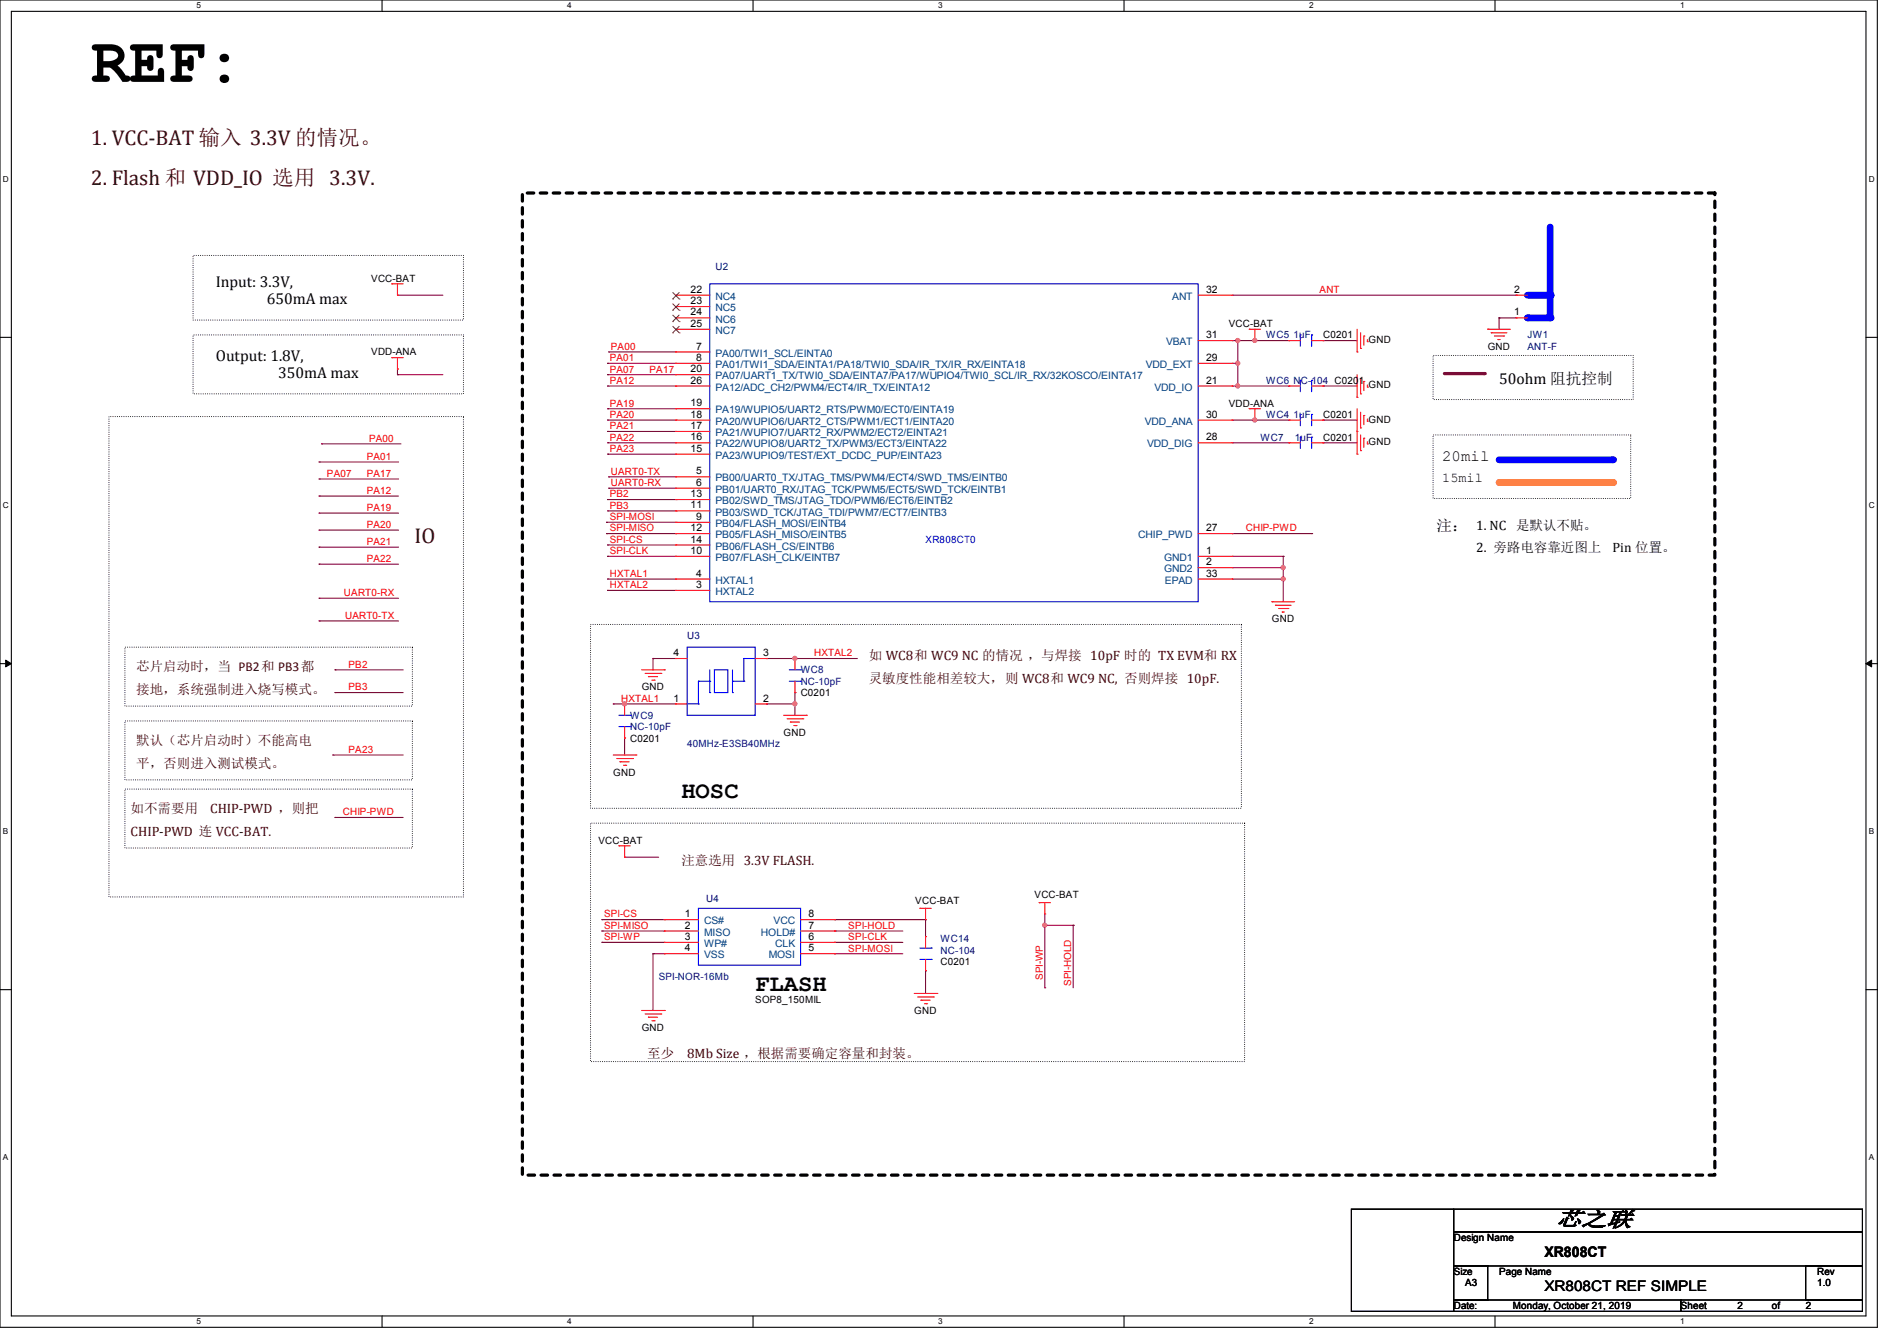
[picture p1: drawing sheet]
<svg xmlns="http://www.w3.org/2000/svg" width="297mm" height="210mm" viewBox="0 0 297 210" stroke-linecap="round" stroke-linejoin="round" font-family="sans-serif">
<path d="M0 0h293.9v207.9h-293.9zM1.8 1.8h290.3v204.3h-290.3z" fill="none" stroke="#000" stroke-width=".17"/>
<g fill="#fff">
<path d="M30.8 .2h.7v1.4h-.7z"/>
<path d="M30.8 206.2h.7v1.4h-.7z"/>
</g>
<path d="M59.8 0v1.8M59.8 206.1v1.8" fill="none" stroke="#000" stroke-width=".17"/>
<g fill="#fff">
<path d="M88.8 .2h.7v1.4h-.7z"/>
<path d="M88.8 206.2h.7v1.4h-.7z"/>
</g>
<path d="M117.9 0v1.8M117.9 206.1v1.8" fill="none" stroke="#000" stroke-width=".17"/>
<g fill="#fff">
<path d="M146.9 .2h.7v1.4h-.7z"/>
<path d="M146.9 206.2h.7v1.4h-.7z"/>
</g>
<path d="M176 0v1.8M176 206.1v1.8" fill="none" stroke="#000" stroke-width=".17"/>
<g fill="#fff">
<path d="M205 .2h.7v1.4h-.7z"/>
<path d="M205 206.2h.7v1.4h-.7z"/>
</g>
<path d="M234.1 0v1.8M234.1 206.1v1.8" fill="none" stroke="#000" stroke-width=".17"/>
<g fill="#fff">
<path d="M263.1 .2h.6v1.4h-.6z"/>
<path d="M263.1 206.2h.6v1.4h-.6z"/>
<path d="M.5 27.3h.9v1.4h-.9z"/>
<path d="M292.6 27.3h.9v1.4h-.9z"/>
<path d="M.5 78.4h.9v1.4h-.9z"/>
<path d="M292.6 78.4h.9v1.4h-.9z"/>
</g>
<path d="M0 52.8h1.8M292.1 52.8h1.8" fill="none" stroke="#000" stroke-width=".17"/>
<g fill="#fff">
<path d="M.5 129.5h.8v1.4h-.8z"/>
<path d="M292.6 129.5h.8v1.4h-.8z"/>
</g>
<path d="M0 103.9h1.8M292.1 103.9h1.8" fill="none" stroke="#000" stroke-width=".17"/>
<path d="M.9 103.4l.9 .5-.9 .5zM292.1 103.9l.9-.5v1z" fill="#000" stroke="#000" stroke-width=".16"/>
<g fill="#fff">
<path d="M.5 180.5h.8v1.4h-.8z"/>
<path d="M292.6 180.5h.8v1.4h-.8z"/>
</g>
<path d="M0 155h1.8M292.1 155h1.8" fill="none" stroke="#000" stroke-width=".17"/>
<path d="M226.1 58.5h6.3" fill="none" stroke="#800000" stroke-width=".51"/>
<circle cx="232.4" cy="58.5" r=".25" fill="#800000"/>
<path d="M224.4 55.7h31.3v6.9h-31.3z" fill="none" stroke="#000" stroke-width=".17" stroke-dasharray="0 .3"/>
<path d="M234.7 72h17.8" fill="none" stroke="#00f" stroke-width="1.1"/>
<circle cx="252.5" cy="72" r=".53" fill="#00f"/>
<path d="M234.7 75.6h17.8" fill="none" stroke="#ff8000" stroke-width="1.1"/>
<circle cx="252.5" cy="75.6" r=".53" fill="#ff8000"/>
<path d="M81.8 30.2h186.7v153.8h-186.7z" fill="none" stroke="#000" stroke-width=".51" stroke-dasharray="1 1"/>
<path d="M30.2 52.5h42.4v9.2h-42.4zM30.2 40h42.4v10.1h-42.4zM17.1 65.2h55.5v75.3h-55.5zM224.4 68.1h30.9v10h-30.9zM92.5 97.8h101.9v28.8h-101.9zM19.6 112.9h45v9.2h-45zM19.6 101.3h45v9.3h-45zM19.6 123.6h45v9.2h-45zM92.5 128.9h102.4v37.3h-102.4z" fill="none" stroke="#000" stroke-width=".17" stroke-dasharray="0 .3"/>
<g fill="none" stroke="#800040" stroke-width=".17">
<path d="M62.2 46.2h.1M62.2 58.7h.1M62.2 57.8h.1M62.2 46.2h7.1M62.2 58.7h7.1M62.2 57.8v.9M95.1 56.9h.1M95.1 58.7h.1M95.1 58.7h10.7M95.1 56.9h10.7M95.3 55.1h.1M95.3 55.1h10.5"/>
<path d="M192.9 53.3h8.9M192.9 46.2h44.5M192.9 56.9h.9M193.8 56.9h.1M193.8 53.3h.1M193.8 53.3v7.2M196.5 53.3h.1M207.1 53.3h.1M207.1 53.3h5.4M234.7 49.8h.1M234.7 49.8h2.7M234.7 49.8v1.8"/>
<path d="M237.4 46.2h.1M50 72.3h.1M50 75h.1M50 77.7h.1M50 72.3h12.4M50 75h12.4M50 77.7h12.4M50.3 69.5h.1M50.3 69.5h12.5M95.1 69.3h.1M95.1 67.6h.1M95.1 64h.1"/>
<path d="M95.1 78.2h.1M95.1 71.1h.1M95.1 65.8h.1M95.1 60.5h.1M95.1 65.8h10.7M95.1 69.3h10.7M95.1 67.6h10.7M95.1 64h10.7M95.1 78.2h10.7M95.1 60.5h10.7M95.1 71.1h10.7M95.3 74.7h.1"/>
<path d="M95.3 76.5h.1M95.3 74.7h10.5M95.3 76.5h10.5M192.9 65.8h8.9M192.9 69.3h8.9M192.9 60.5h8.9M193.8 60.5h.1M196.5 65.8h.1M201.8 69.3h.1M207.1 65.8h.1M207.1 69.3h.1M207.1 60.5h.1"/>
<path d="M207.1 65.8h5.4M207.1 69.3h5.4M207.1 60.5h5.4M50 93.7h.1M50 83h.1M50 88.3h.1M50 97.2h.1M50 85.7h.1M50 80.3h.1M50 93.7h12.4M50 83h12.4M50 88.3h12.4"/>
<path d="M50 97.2h12.4M50 85.7h12.4M50 80.3h12.4M95 81.8h.1M95 83.6h.1M95 81.8h10.8M95 83.6h10.8M95.1 90.7h.1M95.1 92.5h.1M95.1 85.3h.1M95.1 80h.1M95.1 87.1h.1"/>
<path d="M95.1 90.7h10.7M95.1 92.5h10.7M95.1 85.3h10.7M95.1 80h10.7M95.1 87.1h10.7M192.9 90.7h8M192.9 83.6h12.5M192.9 87.1h8M192.9 88.9h8M200.9 90.7h.1M200.9 87.1h.1M200.9 88.9h.1"/>
<path d="M200.9 87.1v7.1M205.4 83.6h.1M52.1 118.2h.1M52.1 118.2h11M52.5 104.9h.1M52.5 108.5h.1M52.5 104.9h10.6M52.5 108.5h10.6M96 110.2h.1M96 110.2h9.8M97.8 110.2h.1M97.8 115.6h.1"/>
<path d="M97.8 115.6v2.6M102.2 103.1h.1M102.2 103.1h3.6M102.2 103.1v1.8M120 103.1h.1M120 110.2h.1M120 103.1h14.2M120 110.2h4.5M124.5 110.2h.1M124.5 108.5h.1M124.5 103.1h.1M124.5 108.5v3.5"/>
<path d="M52.5 128h.1M52.5 128h10.6M97.8 134.2h.1M97.8 134.2h5.3M94.2 144h.1M94.2 145.8h.1M94.2 147.6h.1M94.2 144h9.8M94.2 145.8h9.8M94.2 147.6h9.8M102.2 149.4h.1M102.2 149.4v8.8"/>
<path d="M102.2 149.4h1.8M130.7 145.8h.1M130.7 149.4h.1M130.7 147.6h.1M130.7 144h.1M130.7 144h14.2M130.7 145.8h10.7M130.7 147.6h10.7M130.7 149.4h10.7M144.9 152h.1M144.9 144h.1M144.9 144v2.7"/>
<path d="M144.9 152v3.6M163.6 144.9h.1M163.6 154.7h.1M163.6 143.1v11.6M163.6 144.9h4.4M168 144.9h.1M168 144.9v9.8"/>
</g>
<g fill="#f0f" stroke="#f0f" stroke-width=".17">
<circle cx="200.9" cy="90.7" r=".32"/>
<circle cx="97.8" cy="110.2" r=".32"/>
<circle cx="124.4" cy="110.2" r=".32"/>
<circle cx="124.4" cy="103.1" r=".32"/>
<circle cx="193.8" cy="60.4" r=".32"/>
<circle cx="196.4" cy="65.8" r=".32"/>
<circle cx="193.8" cy="56.9" r=".32"/>
<circle cx="193.8" cy="53.3" r=".32"/>
<circle cx="196.4" cy="53.3" r=".32"/>
<circle cx="163.6" cy="144.9" r=".32"/>
<circle cx="200.9" cy="88.9" r=".32"/>
</g>
<g fill="none" stroke="#f00" stroke-width=".17">
<path d="M61.3 44.4h.1M61.3 56h.1M61.3 44.4h1.8M61.3 56h1.8M62.2 46.2h.1M62.2 57.8h.1M62.2 44.4v1.8M62.2 56v1.8M105.8 55.1h.1M105.8 51.6h.1M105.8 48h.1M105.8 46.2h.1"/>
<path d="M105.8 49.8h.1M105.8 56.9h.1M105.8 58.7h.1M105.8 51.6h5.3M105.8 56.9h5.3M105.8 46.2h5.3M105.8 55.1h5.3M105.8 48h5.3M105.8 49.8h5.3M105.8 58.7h5.3M187.6 53.3h5.3M187.6 56.9h5.3"/>
<path d="M187.6 46.2h5.3M192.9 53.3h.1M192.9 56.9h.1M192.9 46.2h.1M195.6 51.6h.1M195.6 51.6h1.8M196.5 53.3h.1M196.5 51.6v1.7M212.5 55.1h.1M212.5 51.6v3.5M212.5 58.7v3.5M213 54.6h.1"/>
<path d="M213 52.1v2.5M213 59.2v2.5M213.5 52.6h.1M213.5 59.7h.1M213.5 52.6v1.5M213.5 59.7v1.5M214.1 53.5h.1M214.1 53.2v.3M232.9 51.6h.1M232.9 51.6h3.6M233.5 52.1h.1M233.5 52.1h2.4"/>
<path d="M234 52.6h1.4M234.5 53.2h.1M234.5 53.2h.4M235.4 52.6h.1M105.8 64h.1M105.8 65.8h.1M105.8 67.6h.1M105.8 69.3h.1M105.8 74.7h.1M105.8 76.5h.1M105.8 78.2h.1M105.8 71.1h.1"/>
<path d="M105.8 60.5h.1M105.8 64h5.3M105.8 69.3h5.3M105.8 60.5h5.3M105.8 65.8h5.3M105.8 67.6h5.3M105.8 74.7h5.3M105.8 76.5h5.3M105.8 78.2h5.3M105.8 71.1h5.3M187.6 69.3h5.3M187.6 60.5h5.3"/>
<path d="M187.6 65.8h5.3M192.9 69.3h.1M192.9 60.5h.1M192.9 65.8h.1M195.6 64h.1M195.6 64h1.8M196.5 65.8h.1M196.5 64v1.8M201.8 60.5h.1M201.8 69.3h.1M201.8 69.3h1.8M201.8 60.5h1.8"/>
<path d="M205.4 69.3h1.7M205.4 60.5h1.7M207.1 60.5h.1M207.1 69.3h.1M212.5 67.6h.1M212.5 71.1h.1M212.5 62.2h.1M212.5 64v7.1M213 67h.1M213 70.6h.1M213 61.7h.1M213 64.6v2.4"/>
<path d="M213 68.1v2.5M213.5 65.1h.1M213.5 68.6h.1M213.5 65.1v1.4M213.5 68.6v1.5M214.1 66h.1M214.1 69.5h.1M214.1 60.6h.1M214.1 60.3v.3M214.1 65.6v.4M214.1 69.2v.3M105.8 92.5h.1"/>
<path d="M105.8 90.7h.1M105.8 80h.1M105.8 81.8h.1M105.8 83.6h.1M105.8 85.3h.1M105.8 87.1h.1M105.8 83.6h5.3M105.8 90.7h5.3M105.8 92.5h5.3M105.8 80h5.3M105.8 81.8h5.3M105.8 85.3h5.3"/>
<path d="M105.8 87.1h5.3M187.6 83.6h5.3M187.6 90.7h5.3M187.6 87.1h5.3M187.6 88.9h5.3M192.9 83.6h.1M192.9 90.7h.1M192.9 87.1h.1M192.9 88.9h.1M199.1 94.2h.1M199.1 94.2h3.6M199.7 94.8h.1"/>
<path d="M199.7 94.8h2.4M200.2 95.3h1.4M200.7 95.8h.1M200.7 95.8h.4M201.6 95.3h.1M96 118.2h3.6M96.6 118.8h2.4M97.1 119.3h.1M97.1 119.3h1.4M97.6 119.8h.4M98 119.8h.1M99 118.8h.1"/>
<path d="M99.6 118.2h.1M100.5 104.9h3.5M101 105.5h2.5M101.5 106h.1M101.5 106h1.5M102.1 106.5h.3M102.4 106.5h.1M103.5 105.5h.1M104 104.9h.1M105.8 110.2h.1M105.8 103.1h.1M105.8 110.2h1.8"/>
<path d="M105.8 103.1h1.8M118.2 110.2h1.8M118.2 103.1h1.8M120 110.2h.1M120 103.1h.1M122.7 112h3.5M123.2 112.6h2.5M123.7 113.1h.1M123.7 113.1h1.5M124.3 113.6h.3M124.6 113.6h.1M125.7 112.6h.1"/>
<path d="M126.2 112h.1M96.9 132.5h.1M96.9 132.5h1.8M97.8 134.2h.1M97.8 132.5v1.7M100.5 158.2h3.5M101 158.8h2.5M101.5 159.3h.1M101.5 159.3h1.5M102.1 159.9h.3M102.4 159.9h.1M103.5 158.8h.1"/>
<path d="M104 158.2h.1M143.1 155.6h3.6M143.7 156.1h2.4M144 142.2h.1M144 142.2h1.8M144.2 156.6h.1M144.2 156.6h1.4M144.7 157.2h.4M144.9 144h.1M144.9 142.2v1.8M145.1 157.2h.1M146.1 156.1h.1"/>
<path d="M146.7 155.6h.1M162.7 141.4h.1M162.7 141.4h1.8M163.6 143.1h.1M163.6 141.4v1.7"/>
</g>
<path d="M211.6 189.4h16v16h-16zM227.6 189.4h64v3.5h-64zM227.6 192.9h64v5.3h-64zM227.6 198.2h5.3v5.4h-5.3zM282.7 198.2h8.9v5.4h-8.9zM227.6 203.6h35.5v1.8h-35.5zM263.1 203.6h28.5v1.8h-28.5z" fill="none" stroke="#000" stroke-width=".17"/>
<g fill="none" stroke="#00f" stroke-width=".17">
<path d="M111.1 44.4h76.5v49.8h-76.5zM203.6 59.6h.1M203.6 59.6v1.7M205.4 59.6h.1M205.4 59.6v1.7M203.6 68.5h.1M203.6 68.5v1.7M205.4 68.5h.1M205.4 68.5v1.7M107.6 101.3h10.6v10.7h-10.6zM107.6 110.2h1.7M109.3 110.2h.1"/>
<path d="M109.3 106.7h.1M109.3 106.7v3.5M109.3 106.7h1.8M111.1 106.7h.1M111.1 108.5h.1M111.1 104.9v3.6M111.8 104.9h2.2v3.6h-2.2zM114.7 106.7h.1M114.7 108.5h.1M114.7 106.7h1.8M114.7 104.9v3.6M116.5 103.1h.1"/>
<path d="M116.5 106.7h.1M116.5 103.1h1.7M116.5 103.1v3.6"/>
</g>
<g fill="none" stroke="#804000" stroke-width=".16">
<path d="M105.3 52.1h.1M105.3 48.6h.1M105.3 46.8h.1M105.3 50.4h.1M105.3 51.1l1.1 1M105.3 47.5l1.1 1.1M105.3 45.8l1.1 1M105.3 49.3l1.1 1.1M106.4 52.1h.1M106.4 48.6h.1M106.4 46.8h.1M106.4 50.4h.1"/>
<path d="M106.4 51.1l-1.1 1M106.4 47.5l-1.1 1.1M106.4 45.8l-1.1 1M106.4 49.3l-1.1 1.1"/>
</g>
<path d="M239.1 49.8h3.6" fill="none" stroke="#00f" stroke-width="1.1"/>
<circle cx="239.1" cy="49.8" r=".53" fill="#00f"/>
<path d="M239.1 46.2h3.6" fill="none" stroke="#00f" stroke-width="1.1"/>
<circle cx="242.7" cy="46.2" r=".53" fill="#00f"/>
<path d="M242.7 35.6v10.6" fill="none" stroke="#00f" stroke-width="1.1"/>
<circle cx="242.7" cy="46.2" r=".53" fill="#00f"/>
<path d="M242.7 46.2v3.6" fill="none" stroke="#00f" stroke-width="1.1"/>
<circle cx="242.7" cy="49.8" r=".53" fill="#00f"/>
<g fill="none" stroke="#f00" stroke-width=".17">
<path d="M201.8 53.3h.1M201.8 53.3h1.8M205.4 53.3h1.7M207.1 53.3h.1M237.4 49.8h.1M237.4 46.2h.1M237.4 49.8h1.7M237.4 46.2h1.7M201.8 65.8h.1M201.8 65.8h1.8M205.4 65.8h1.7M207.1 65.8h.1"/>
<path d="M97.8 110.2h.1M97.8 115.6h.1M97.8 110.2v1.8M97.8 113.8v1.8M124.5 103.1h.1M124.5 108.5h.1M124.5 103.1v1.8M124.5 106.7v1.8M104 144h.1M104 145.8h.1M104 147.6h.1M104 149.4h.1"/>
<path d="M104 144h5.3M104 145.8h5.3M104 147.6h5.3M104 149.4h5.3M125.3 144h5.4M125.3 145.8h5.4M125.3 147.6h5.4M125.3 149.4h5.4M130.7 149.4h.1M130.7 147.6h.1M130.7 145.8h.1M130.7 144h.1"/>
<path d="M144.9 152h.1M144.9 146.7h.1M144.9 146.7v1.8M144.9 150.2v1.8"/>
</g>
<g fill="none" stroke="#00f" stroke-width=".17">
<path d="M203.6 52.5h.1M203.6 52.5v1.7M205.4 52.5h.1M205.4 52.5v1.7M203.6 64.9h.1M203.6 64.9v1.8M205.4 64.9h.1M205.4 64.9v1.8M96.9 112h1.8M96.9 113.8h1.8M98.7 112h.1M98.7 113.8h.1"/>
<path d="M123.6 104.9h1.7M123.6 106.7h1.7M125.3 104.9h.1M125.3 106.7h.1M109.3 142.2h16v8.9h-16zM144 150.2h1.8M144 148.5h1.8M145.8 150.2h.1M145.8 148.5h.1"/>
</g>
<g fill="#f0f" stroke="#f0f" stroke-width=".17">
<circle cx="200.9" cy="90.7" r=".32"/>
<circle cx="97.8" cy="110.2" r=".32"/>
<circle cx="124.4" cy="110.2" r=".32"/>
<circle cx="124.4" cy="103.1" r=".32"/>
<circle cx="193.8" cy="60.4" r=".32"/>
<circle cx="196.4" cy="65.8" r=".32"/>
<circle cx="193.8" cy="56.9" r=".32"/>
<circle cx="193.8" cy="53.3" r=".32"/>
<circle cx="196.4" cy="53.3" r=".32"/>
<circle cx="163.6" cy="144.9" r=".32"/>
<circle cx="200.9" cy="88.9" r=".32"/>
</g>
<text font-size="9.9" x="14.2" y="12.8">REF:</text>
<g font-size="3.7">
<text x="106.7" y="125">HOSC</text>
<text x="118.2" y="155.2">FLASH</text>
</g>
<text font-size="3.4" x="243.6" y="192">芯之联</text>
<g font-size="3.3" fill="#400000">
<text x="14.2" y="22.7">1. VCC-BAT 输入 3.3V 的情况。</text>
<text x="14.2" y="29">2. Flash 和 VDD_IO 选用 3.3V.</text>
<text x="64.9" y="85">IO</text>
</g>
<g font-size="2.5">
<text x="33.8" y="45">Input: 3.3V,</text>
<text x="41.8" y="47.7">650mA max</text>
<text x="33.8" y="56.6">Output: 1.8V,</text>
<text x="43.6" y="59.2">350mA max</text>
<text x="234.7" y="60.1">50ohm 阻抗控制</text>
<text x="225.8" y="72.2">20mil</text>
<text x="224.9" y="83.2">注：</text>
</g>
<g font-size="2.3">
<text x="241.8" y="196.8">XR808CT</text>
<text x="241.8" y="202.1">XR808CT REF SIMPLE</text>
</g>
<g font-size="2.1">
<text x="225.8" y="75.4">15mil</text>
<text x="231.1" y="82.9">1. NC</text>
<text x="237.4" y="82.9">是默认不贴。</text>
<text x="231.1" y="86.5">2. 旁路电容靠近图上</text>
<text x="252.5" y="86.5">Pin 位置。</text>
</g>
<g font-size="2.1" fill="#400000">
<text x="21.3" y="105.2">芯片启动时，当 PB2和 PB3都</text>
<text x="136" y="103.4">如 WC8和 WC9 NC 的情况 ，与焊接 10pF 时的 TX EVM和 RX</text>
<text x="136" y="106.9">灵敏度性能相差较大，则 WC8和 WC9 NC, 否则焊接 10pF.</text>
<text x="21.3" y="108.7">接地，系统强制进入烧写模式。</text>
<text x="21.3" y="116.7">默认（芯片启动时）不能高电</text>
<text x="21.3" y="120.3">平，否则进入测试模式。</text>
<text x="20.4" y="127.4">如不需要用</text>
<text x="20.4" y="130.9">CHIP-PWD 连 VCC-BAT.</text>
<text x="32.9" y="127.4">CHIP-PWD ，则把</text>
<text x="106.7" y="135.4">注意选用 3.3V FLASH.</text>
<text x="101.3" y="165.6">至少</text>
<text x="107.6" y="165.6">8Mb Size ，根据需要确定容量和封装。</text>
</g>
<g font-size="1.6">
<text x="58.1" y="44.1">VCC-BAT</text>
<text x="108.1" y="47.6">23</text>
<text x="108.1" y="45.8">22</text>
<text x="188.8" y="45.8">32</text>
<text x="237" y="45.8">2</text>
<text x="108.1" y="51.2">25</text>
<text x="108.1" y="49.4">24</text>
<text x="188.8" y="53">31</text>
<text x="192.4" y="51.2">VCC-BAT</text>
<text x="207.2" y="53">C0201</text>
<text x="214.3" y="53.7">GND</text>
<text x="237" y="49.4">1</text>
<text x="58.1" y="55.7">VDD-ANA</text>
<text x="108.1" y="58.3">20</text>
<text x="109" y="54.7">7</text>
<text x="109" y="56.5">8</text>
<text x="188.8" y="56.5">29</text>
<text x="232.9" y="54.8">GND</text>
<text x="108.1" y="63.6">19</text>
<text x="108.1" y="65.4">18</text>
<text x="108.1" y="60.1">26</text>
<text x="188.8" y="60.1">21</text>
<text x="188.8" y="65.4">30</text>
<text x="192.4" y="63.7">VDD-ANA</text>
<text x="207.2" y="65.4">C0201</text>
<text x="214.3" y="60.8">GND</text>
<text x="108.1" y="67.2">17</text>
<text x="108.1" y="69">16</text>
<text x="108.1" y="70.7">15</text>
<text x="188.8" y="69">28</text>
<text x="207.2" y="69">C0201</text>
<text x="214.3" y="66.2">GND</text>
<text x="214.3" y="69.7">GND</text>
<text x="108.1" y="77.9">13</text>
<text x="109" y="74.3">5</text>
<text x="109" y="76.1">6</text>
<text x="108.1" y="79.6">11</text>
<text x="108.1" y="83.2">12</text>
<text x="109" y="81.4">9</text>
<text x="188.8" y="83.2">27</text>
<text x="108.1" y="85">14</text>
<text x="108.1" y="86.7">10</text>
<text x="188.8" y="86.7">1</text>
<text x="188.8" y="88.5">2</text>
<text x="109" y="92.1">3</text>
<text x="109" y="90.3">4</text>
<text x="188.8" y="90.3">33</text>
<text x="199.1" y="97.5">GND</text>
<text x="105.5" y="102.7">4</text>
<text x="119.5" y="102.7">3</text>
<text x="100.5" y="108.1">GND</text>
<text x="105.5" y="109.9">1</text>
<text x="119.5" y="109.9">2</text>
<text x="125.4" y="109">C0201</text>
<text x="98.7" y="116.1">C0201</text>
<text x="122.7" y="115.2">GND</text>
<text x="96" y="121.5">GND</text>
<text x="93.7" y="132.1">VCC-BAT</text>
<text x="107.2" y="143.6">1</text>
<text x="126.6" y="143.6">8</text>
<text x="143.3" y="141.6">VCC-BAT</text>
<text x="162" y="140.7">VCC-BAT</text>
<text x="107.2" y="145.4">2</text>
<text x="107.2" y="147.2">3</text>
<text x="107.2" y="149">4</text>
<text x="126.6" y="149">5</text>
<text x="126.6" y="147.2">6</text>
<text x="126.6" y="145.4">7</text>
<text x="147.2" y="151.1">C0201</text>
<text x="100.5" y="161.5">GND</text>
<text x="118.2" y="157">SOP8_150MIL</text>
<text x="143.1" y="158.8">GND</text>
<text x="227.6" y="194.4">Design Name</text>
<text x="227.6" y="199.7">Size</text>
<text x="229.4" y="201.5">A3</text>
<text x="234.7" y="199.7">Page Name</text>
<text x="284.5" y="199.7">Rev</text>
<text x="284.5" y="201.5">1.0</text>
<text x="227.6" y="205">Date:</text>
<text x="236.8" y="205">Monday, October 21, 2019</text>
<text x="263.2" y="205">Sheet</text>
<text x="272.1" y="205">2</text>
<text x="277.4" y="205">of</text>
<text x="282.7" y="205">2</text>
</g>
<g font-size="1.6" fill="#000080">
<text x="112" y="42.3">U2</text>
<text x="198.3" y="53">WC5</text>
<text x="202.5" y="53">1uF</text>
<text x="239.2" y="53">JW1</text>
<text x="239.2" y="54.8">ANT-F</text>
<text x="198.3" y="60.1">WC6 NC-104 C0201</text>
<text x="198.3" y="65.4">WC4</text>
<text x="202.5" y="65.4">1uF</text>
<text x="197.4" y="69">WC7</text>
<text x="202.7" y="69">1uF</text>
<text x="107.6" y="100.1">U3</text>
<text x="125.4" y="105.5">WC8</text>
<text x="125.4" y="107.2">NC-10pF</text>
<text x="98.7" y="112.6">WC9</text>
<text x="98.7" y="114.3">NC-10pF</text>
<text x="107.6" y="117">40MHz-E3SB40MHz</text>
<text x="110.6" y="141.2">U4</text>
<text x="147.2" y="147.6">WC14</text>
<text x="147.2" y="149.4">NC-104</text>
<text x="103.1" y="153.5">SPI-NOR-16Mb</text>
</g>
<g font-size="1.6" fill="#004080">
<text x="112" y="46.9">NC4</text>
<text x="183.5" y="46.9">ANT</text>
<text x="112" y="52.3">NC7</text>
<text x="112" y="48.7">NC5</text>
<text x="112" y="50.5">NC6</text>
<text x="112" y="55.8">PA00/TWI1_SCL/EINTA0</text>
<text x="112" y="57.6">PA01/TWI1_SDA/EINTA1/PA18/TWI0_SDA/IR_TX/IR_RX/EINTA18</text>
<text x="112" y="59.4">PA07/UART1_TX/TWI0_SDA/EINTA7/PA17/WUPIO4/TWI0_SCL/IR_RX/32KOSCO/EINTA17</text>
<text x="179.4" y="57.6">VDD_EXT</text>
<text x="182.6" y="54.1">VBAT</text>
<text x="112" y="64.7">PA19/WUPIO5/UART2_RTS/PWM0/ECT0/EINTA19</text>
<text x="112" y="61.2">PA12/ADC_CH2/PWM4/ECT4/IR_TX/EINTA12</text>
<text x="180.7" y="61.2">VDD_IO</text>
<text x="112" y="66.5">PA20/WUPIO6/UART2_CTS/PWM1/ECT1/EINTA20</text>
<text x="112" y="68.3">PA21/WUPIO7/UART2_RX/PWM2/ECT2/EINTA21</text>
<text x="112" y="70.1">PA22/WUPIO8/UART2_TX/PWM3/ECT3/EINTA22</text>
<text x="112" y="71.8">PA23/WUPIO9/TEST/EXT_DCDC_PUP/EINTA23</text>
<text x="179.2" y="66.5">VDD_ANA</text>
<text x="179.6" y="70.1">VDD_DIG</text>
<text x="112" y="75.4">PB00/UART0_TX/JTAG_TMS/PWM4/ECT4/SWD_TMS/EINTB0</text>
<text x="112" y="77.2">PB01/UART0_RX/JTAG_TCK/PWM5/ECT5/SWD_TCK/EINTB1</text>
<text x="112" y="79">PB02/SWD_TMS/JTAG_TDO/PWM6/ECT6/EINTB2</text>
<text x="112" y="80.7">PB03/SWD_TCK/JTAG_TDI/PWM7/ECT7/EINTB3</text>
<text x="112" y="82.5">PB04/FLASH_MOSI/EINTB4</text>
<text x="112" y="84.3">PB05/FLASH_MISO/EINTB5</text>
<text x="112" y="86.1">PB06/FLASH_CS/EINTB6</text>
<text x="112" y="87.8">PB07/FLASH_CLK/EINTB7</text>
<text x="178.2" y="84.3">CHIP_PWD</text>
<text x="182.3" y="87.8">GND1</text>
<text x="182.3" y="89.6">GND2</text>
<text x="112" y="93.2">HXTAL2</text>
<text x="112" y="91.4">HXTAL1</text>
<text x="182.4" y="91.4">EPAD</text>
<text x="110.2" y="144.7">CS#</text>
<text x="110.2" y="146.5">MISO</text>
<text x="110.2" y="148.3">WP#</text>
<text x="119.1" y="146.5">HOLD#</text>
<text x="121.1" y="144.7">VCC</text>
<text x="121.4" y="148.3">CLK</text>
<text x="110.2" y="150.1">VSS</text>
<text x="120.4" y="150.1">MOSI</text>
</g>
<g font-size="1.6" fill="#f00">
<text x="206.6" y="45.9">ANT</text>
<text x="95.5" y="56.6">PA01</text>
<text x="95.5" y="58.3">PA07</text>
<text x="95.6" y="54.8">PA00</text>
<text x="101.7" y="58.3">PA17</text>
<text x="95.5" y="63.7">PA19</text>
<text x="95.5" y="65.4">PA20</text>
<text x="95.5" y="60.1">PA12</text>
<text x="57.8" y="69.2">PA00</text>
<text x="95.5" y="69">PA22</text>
<text x="95.5" y="67.2">PA21</text>
<text x="95.5" y="70.8">PA23</text>
<text x="51.2" y="74.7">PA07</text>
<text x="57.4" y="72">PA01</text>
<text x="57.4" y="74.7">PA17</text>
<text x="57.4" y="77.3">PA12</text>
<text x="95.5" y="77.9">PB2</text>
<text x="95.6" y="74.3">UART0-TX</text>
<text x="95.6" y="76.1">UART0-RX</text>
<text x="57.4" y="82.7">PA20</text>
<text x="57.4" y="80">PA19</text>
<text x="95.5" y="79.7">PB3</text>
<text x="95.5" y="81.4">SPI-MOSI</text>
<text x="95.5" y="83.2">SPI-MISO</text>
<text x="195" y="83.2">CHIP-PWD</text>
<text x="57.4" y="88">PA22</text>
<text x="57.4" y="85.3">PA21</text>
<text x="95.5" y="85">SPI-CS</text>
<text x="95.5" y="86.8">SPI-CLK</text>
<text x="53.9" y="93.3">UART0-RX</text>
<text x="95.5" y="90.3">HXTAL1</text>
<text x="95.5" y="92.1">HXTAL2</text>
<text x="54" y="96.9">UART0-TX</text>
<text x="54.6" y="104.6">PB2</text>
<text x="127.5" y="102.8">HXTAL2</text>
<text x="54.6" y="108.1">PB3</text>
<text x="97.2" y="109.9">HXTAL1</text>
<text x="54.6" y="117.9">PA23</text>
<text x="53.7" y="127.7">CHIP-PWD</text>
<text x="94.6" y="143.7">SPI-CS</text>
<text x="94.6" y="145.5">SPI-MISO</text>
<text x="94.6" y="147.2">SPI-WP</text>
<text x="132.8" y="145.5">SPI-HOLD</text>
<text x="132.8" y="149">SPI-MOSI</text>
<text x="132.8" y="147.2">SPI-CLK</text>
</g>
<text font-size="1.6" fill="#00f" x="144.9" y="85">XR808CT0</text>
<g font-size="1.5" fill="#f00">
<text x="163.2" y="153.5" transform="rotate(-90 163.2 153.5)">SPI-WP</text>
<text x="167.7" y="154.3" transform="rotate(-90 167.7 154.3)">SPI-HOLD</text>
</g>
<g font-size="1.3">
<text x="30.8" y="1.3">5</text>
<text x="88.8" y="1.3">4</text>
<text x="146.9" y="1.3">3</text>
<text x="205" y="1.3">2</text>
<text x="263.1" y="1.3">1</text>
<text x=".5" y="28.4">D</text>
<text x="292.6" y="28.4">D</text>
<text x=".5" y="79.5">C</text>
<text x="292.6" y="79.5">C</text>
<text x=".5" y="130.6">B</text>
<text x="292.6" y="130.6">B</text>
<text x=".5" y="181.7">A</text>
<text x="292.6" y="181.7">A</text>
<text x="30.8" y="207.4">5</text>
<text x="88.8" y="207.4">4</text>
<text x="146.9" y="207.4">3</text>
<text x="205" y="207.4">2</text>
<text x="263.1" y="207.4">1</text>
</g>
</svg>
